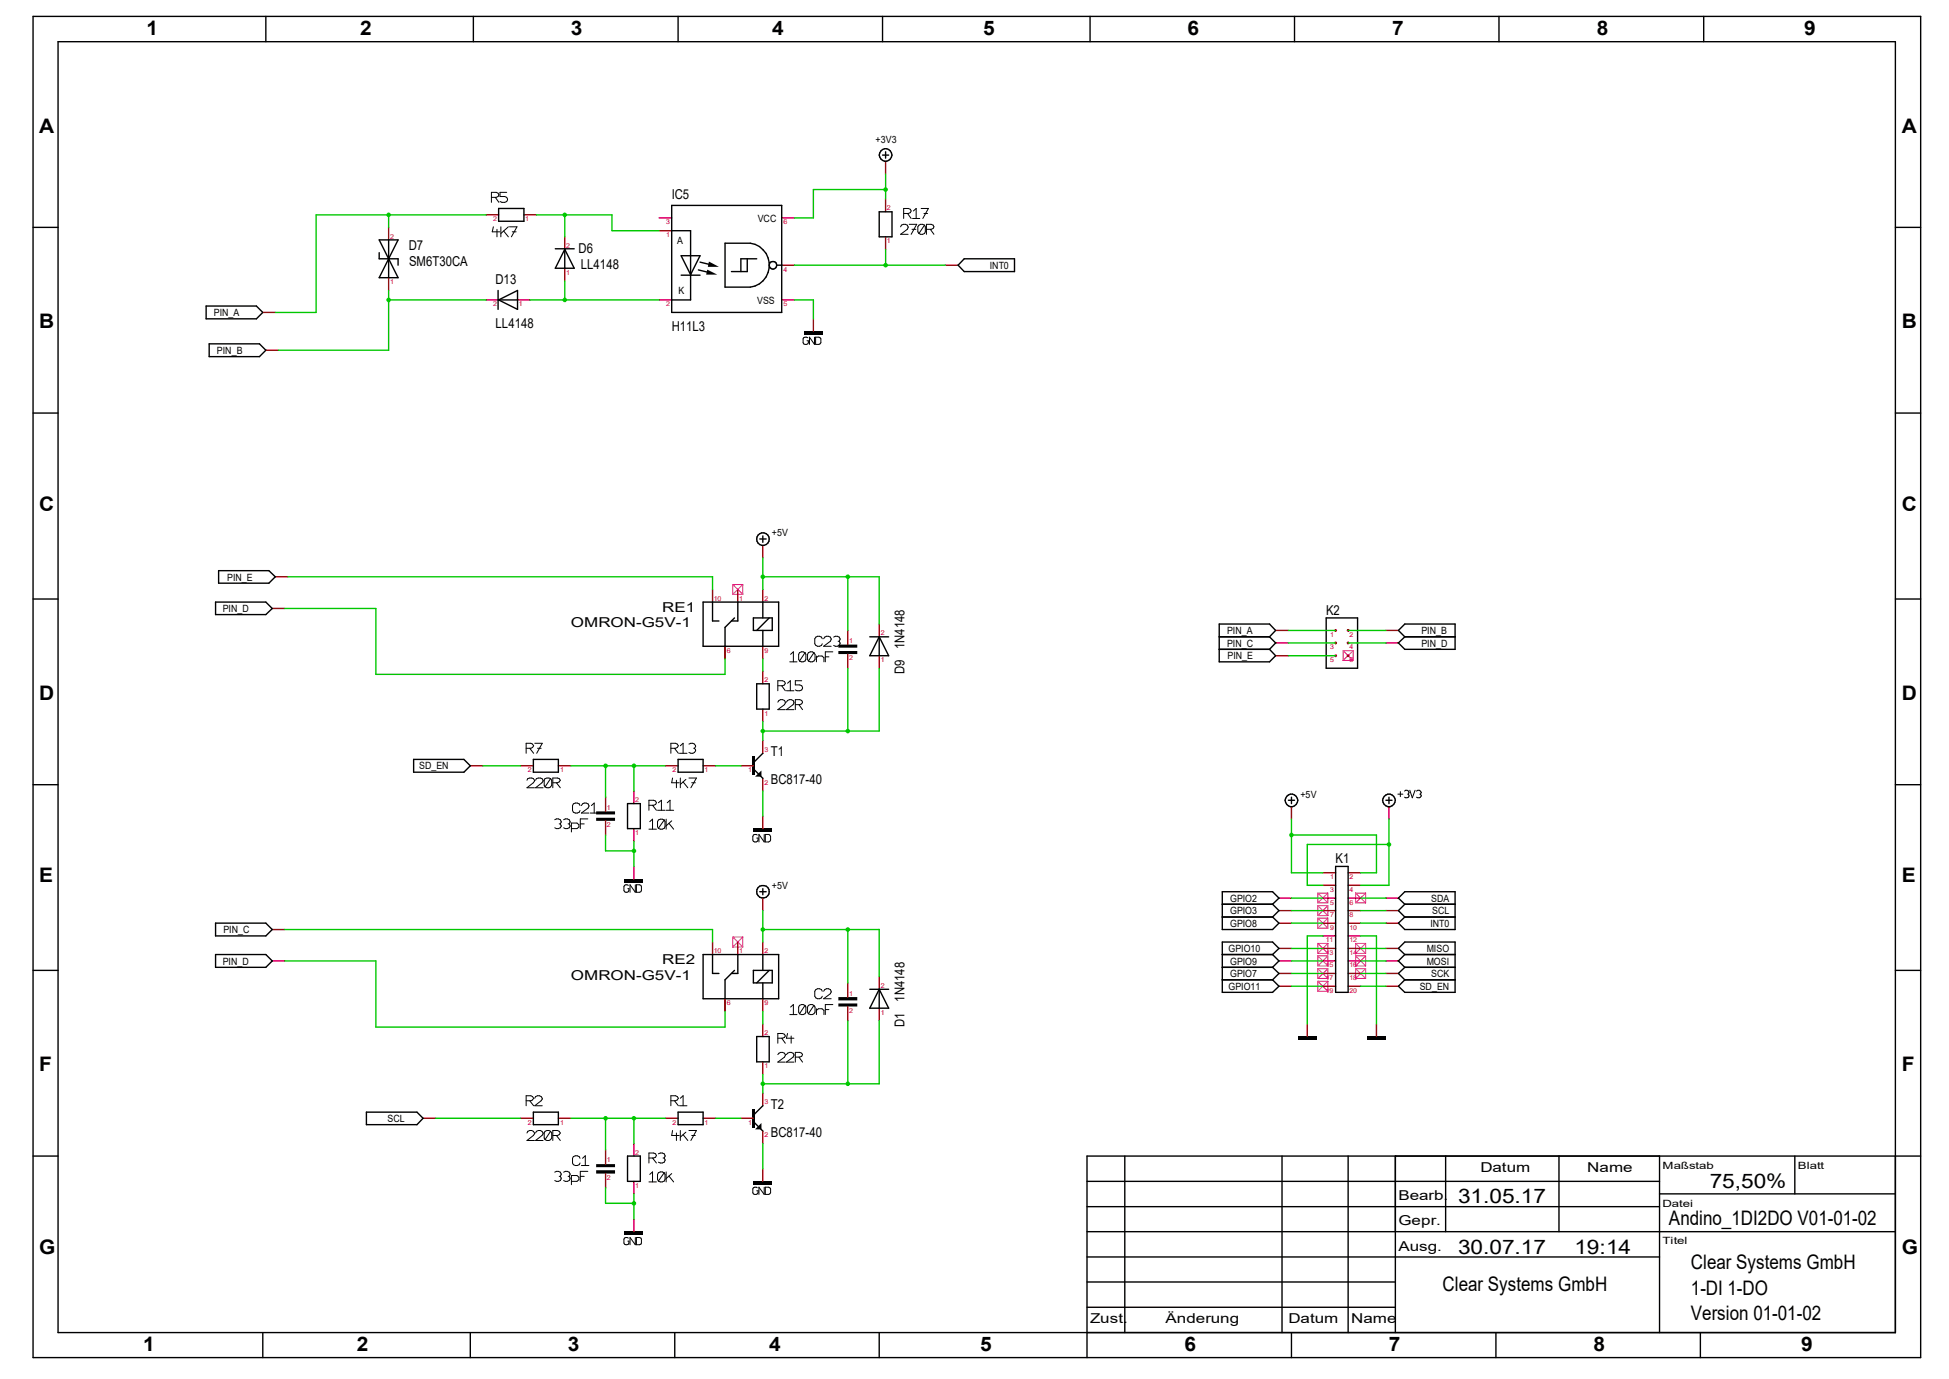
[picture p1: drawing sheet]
<svg xmlns="http://www.w3.org/2000/svg" width="297mm" height="210mm" viewBox="0 0 297 210" stroke-linecap="round" stroke-linejoin="round" font-family="sans-serif">
<g fill="none" stroke="#f0f" stroke-width=".17">
<path d="M111.7 89v1.5M111.7 89l1.5 1.5M111.7 90.5h1.5M111.7 89h1.5M113.2 89v1.5M113.2 89l-1.5 1.5M204.7 99.1l1.5 1.5M204.7 99.1v1.5M204.7 99.1h1.5M206.2 99.1l-1.5 1.5M206.2 99.1v1.5M204.7 100.6h1.5"/>
<path d="M200.8 137.5h1.6M200.8 136h1.6M200.8 139.8l1.6 1.6M200.8 136v1.5M200.8 137.9v1.5M200.8 139.8v1.6M200.8 139.8h1.6M200.8 137.9l1.6 1.5M200.8 139.4h1.6M200.8 137.9h1.6M200.8 136l1.6 1.5M202.4 136v1.5"/>
<path d="M202.4 137.9v1.5M202.4 139.8v1.6M202.4 139.8l-1.6 1.6M202.4 137.9l-1.6 1.5M202.4 136l-1.6 1.5M206.6 136l1.5 1.5M206.6 137.5h1.5M206.6 136v1.5M206.6 136h1.5M208.1 136l-1.5 1.5M208.1 136v1.5M111.7 142.7l1.5 1.5"/>
<path d="M111.7 144.2h1.5M111.7 142.7v1.5M111.7 142.7h1.5M113.2 142.7l-1.5 1.5M113.2 142.7v1.5M200.8 149h1.6M200.8 147.5h1.6M200.8 145.2h1.6M200.8 143.7h1.6M200.8 147.1h1.6M200.8 145.6h1.6M200.8 143.7l1.6 1.5"/>
<path d="M200.8 143.7v1.5M200.8 145.6v1.5M200.8 147.5v1.5M200.8 149.4v1.6M200.8 145.6l1.6 1.5M200.8 149.4l1.6 1.6M200.8 151h1.6M200.8 149.4h1.6M200.8 147.5l1.6 1.5M200.8 141.4h1.6M202.4 149.4l-1.6 1.6M202.4 143.7l-1.6 1.5"/>
<path d="M202.4 143.7v1.5M202.4 145.6v1.5M202.4 147.5v1.5M202.4 149.4v1.6M202.4 145.6l-1.6 1.5M202.4 147.5l-1.6 1.5M206.6 143.7v1.5M206.6 145.6v1.5M206.6 147.5v1.5M206.6 147.5l1.5 1.5M206.6 149h1.5M206.6 147.5h1.5"/>
<path d="M206.6 143.7l1.5 1.5M206.6 145.2h1.5M206.6 143.7h1.5M206.6 145.6l1.5 1.5M206.6 147.1h1.5M206.6 145.6h1.5M208.1 143.7v1.5M208.1 145.6v1.5M208.1 147.5v1.5M208.1 147.5l-1.5 1.5M208.1 143.7l-1.5 1.5M208.1 145.6l-1.5 1.5"/>
</g>
<path d="M41.5 146.3h1.9M41.5 141.6h1.9M116.2 156v1.9M64.5 170.3h1.9M116.2 161.7v1.9" fill="none" stroke="#c80000" stroke-width=".21"/>
<path d="M32.9 145.4h7.6l1 .9-1 1h-7.6zM32.9 140.6h7.6l1 1-1 .9h-7.6zM115.3 157.9h1.9v3.8h-1.9zM55.8 169.4h7.7l1 .9-1 1h-7.7z" fill="none" stroke="#000001" stroke-width=".21"/>
<path d="M118.5 158.1h.8l.2-.1 .2-.2-.2-.3-.2-.1h-.8v1.5M119.1 158.1l.6 .8M120 157.4l-.2 .7h1.2M120.6 157.8v1.1M118.5 160.6a.6 .6 0 0 1 .7-.3 .6 .6 0 0 1 .5 .4l-.2 .3-1 .8h1.2M119.8 160.6a.6 .6 0 0 1 .7-.3 .6 .6 0 0 1 .5 .4l-.1 .3-1.1 .8h1.2M121.2 161h.7l.3-.1 .1-.3-.1-.2-.3-.1h-.7v1.5M121.8 161l.5 .8" fill="none" stroke="#000001" stroke-width=".15"/>
<path d="M127.8 152.8h2.8v.5h-2.8zM127.8 151.8h2.8v.6h-2.8z" fill-rule="evenodd" fill="#000001"/>
<path d="M129.2 149.7v2.1M129.2 153.3v2.1M134 148.8v1.9M134 153.5v1.9" fill="none" stroke="#c80000" stroke-width=".21"/>
<g fill="none" stroke="#000001" stroke-width=".15">
<path d="M120.4 154.5h1.1M120.5 153.4l.4-.4v1.5M122.7 153.1l.1 .3v.7a.61 .61 0 0 1-1 .3M122.7 153.1a.61 .61 0 0 0-1 .3v.7l.1 .3M122.7 153.1l-.9 1.3M124 153.1l.2 .3v.7a.65 .65 0 0 1-1 .3M124 153.1a.61 .61 0 0 0-.9 .3v.7l.1 .3M124 153.1l-.8 1.3M124.4 153.6v.9M124.4 153.9l.3-.3h.6l.3 .3v.6M125.3 151a.61 .61 0 0 0-.6-.4 .61 .61 0 0 0-.5 .4v.7a.61 .61 0 0 0 .5 .4 .61 .61 0 0 0 .6-.4M125.5 151a.59 .59 0 0 1 .6-.4 .59 .59 0 0 1 .6 .5l-.2 .2-1 .8h1.2"/>
<path d="M125.8 153.8h.5M126.9 153h-1.1v1.5"/>
</g>
<path d="M132.5 150.7h2.9M134 150.7l1.4 2.8h-2.9zM134 150.7v2.8" fill="none" stroke="#000001" stroke-width=".21"/>
<path d="M95.2 187.6h2.8v.4h-2.8z" fill-rule="evenodd" fill="#000001"/>
<path d="M96.6 185.7v1.9" fill="none" stroke="#c80000" stroke-width=".21"/>
<path d="M95.8 188.6a.44 .44 0 0 0-.7 .1v.6a.41 .41 0 0 0 .4 .3 .41 .41 0 0 0 .3-.3v-.3h-.1M96.8 188.5v1.1l-.8-1.1v1.1M97 188.5l.7 .1v.1v.8l-.7 .1z" fill="none" stroke="#000001" stroke-width=".15"/>
<path d="M114.8 179.9h2.9v.5h-2.9z" fill-rule="evenodd" fill="#000001"/>
<path d="M116.2 178v1.9" fill="none" stroke="#c80000" stroke-width=".21"/>
<path d="M115.4 180.9a.44 .44 0 0 0-.7 .2v.6a.44 .44 0 0 0 .4 .2 .44 .44 0 0 0 .4-.2v-.3h-.2M116.5 180.8v1.1l-.8-1.1v1.1M116.6 180.8h.5l.3 .3v.6l-.1 .1-.7 .1z" fill="none" stroke="#000001" stroke-width=".15"/>
<path d="M90.8 178.2h2.9v.5h-2.9zM90.8 177.3h2.9v.5h-2.9z" fill-rule="evenodd" fill="#000001"/>
<path d="M116.2 136.8v1.9M79.3 170.3h2M85.1 170.3h1.9M92.3 175.1v2.2M92.3 178.7v2.2M96.6 174.2v1.9M96.6 179.9v1.9M101.4 170.3h1.9M107.1 170.3h2" fill="none" stroke="#c80000" stroke-width=".21"/>
<g fill="none" stroke="#000001" stroke-width=".15">
<path d="M80.2 167.6h.7l.4-.3-.4-.4h-.7v1.5M80.3 172.6a.59 .59 0 0 1 .6-.4 .59 .59 0 0 1 .5 .5l-.1 .2-1 .8h1.1M80.7 167.6l.6 .8M81.5 167.3a.59 .59 0 0 1 .6-.4 .59 .59 0 0 1 .5 .5l-.1 .2-1 .8h1.1M81.6 172.6a.59 .59 0 0 1 .6-.4 .59 .59 0 0 1 .6 .5l-.2 .2-1 .8h1.2M83.9 172.3l.2 .3v.7a.65 .65 0 0 1-1 .3M83.9 172.3a.61 .61 0 0 0-1 .3v.7l.2 .3M83.9 172.3l-.8 1.3M84.2 172.9h.8l.4-.3-.4-.4h-.8v1.5M84.5 178.5a.59 .59 0 0 1 .6-.1 .59 .59 0 0 1 .4 .5l-.1 .3M84.8 172.9l.6 .8M85.2 179.2h.2"/>
<path d="M85.4 179.2l.1 .3a.61 .61 0 0 1-1 .3M85.9 178.5a.59 .59 0 0 1 .6-.1 .59 .59 0 0 1 .4 .5l-.2 .3M86.6 179.2h.1M86.7 179.2l.2 .3a.61 .61 0 0 1-1 .3M87.1 179.9h.8l.3-.2v-.4l-.3-.3h-.8v1.4M88.4 176.4a.61 .61 0 0 0-.6-.4 .61 .61 0 0 0-.6 .4v.7a.61 .61 0 0 0 .6 .4 .61 .61 0 0 0 .6-.4M88.4 179.2h.6M88.6 177.5h1.1M88.8 176.4l.4-.4v1.5M89.6 178.4h-1.2v1.5M98.9 176.4h.7l.3-.2 .1-.2-.1-.3-.3-.1h-.7v1.5M99 178.9l.4-.4v1.5"/>
<path d="M99.4 176.4l.6 .7M100.3 175.7a.61 .61 0 0 1 1 .4l-.1 .3M101 176.4h.2M101.2 178.6l.1 .3v.7a.65 .65 0 0 1-1 .3M101.2 178.6a.65 .65 0 0 0-1 .3v.7l.1 .3M101.2 176.4l.1 .3a.65 .65 0 0 1-1 .3M101.2 178.6l-.9 1.3M101.5 178.5v1.5M101.9 179.1l.8 .9M102.2 167.6h.8l.4-.3-.4-.4h-.8v1.5M102.4 178.7l-.9 .8M102.5 172.2l-.1 .7h1.1"/>
<path d="M102.8 167.6l.6 .8M103.1 172.6v1.1M103.5 168.4h1.2M103.7 172.2v1.5M103.7 167.3l.4-.4v1.5M104.1 172.8l.7 .9M104.5 172.4l-.8 .8M105 172.2h1.1l-.8 1.5M105.4 172.9h.6M98.9 180h1.1"/>
</g>
<g fill="none" stroke="#000001" stroke-width=".21">
<path d="M115.8 135.8h1M116.2 135.3v1M81.3 169.4h3.8v1.9h-3.8zM95.6 176.1h2v3.8h-2zM103.3 169.4h3.8v1.9h-3.8z"/>
<circle cx="116.3" cy="135.8" r=".97"/>
</g>
<path d="M115.1 172l.9-1v1z" fill="#000001"/>
<path d="M114.8 168.9v2.8" fill="none" stroke="#000001" stroke-width=".38"/>
<g fill="none" stroke="#c80000" stroke-width=".21">
<path d="M40 47.6h2M40.5 53.3h1.9M144.1 40.4h1.9M41.5 92.7h1.9M42 87.8h1.9M194.4 99.9h1.9M71.7 116.6h1.9M116.2 102.2v1.9M116.2 108v1.9M108.6 143.5v1.9M110.5 152.1v1.9M112.4 143.5v1.9"/>
<path d="M116.2 143.5v1.9M116.2 152.1v1.9M112.9 170.3h1.9M116.2 166.5v1.9M116.2 172.3v1.9"/>
</g>
<g fill="none" stroke="#000001" stroke-width=".21">
<path d="M146.9 39.4h7.7v2h-7.7l-.9-1zM31.4 46.6h7.7l.9 1-.9 1h-7.7zM31.9 52.4h7.6l1 .9-1 1h-7.6zM32.9 91.7h7.6l1 1-1 .9h-7.6zM33.3 86.9h7.7l1 .9-1 1h-7.7zM185.8 98.9h7.7l.9 1-.9 .9h-7.7zM63 115.7h7.7l1 .9-1 1h-7.7zM115.3 104.1h1.9v3.9h-1.9zM107.1 145.4h11.6v6.7h-11.6zM108.6 145.4v2.9h1M111.9 147.8l-1.4 1.4v2.9M112.4 145.4v2.9h-.9"/>
<path d="M114.8 147.8h2.9v1.9h-2.9zM116.2 145.4v2.4M116.2 149.7v2.4M117.2 147.8l-1.9 1.9M114.8 170.8l1.4 1.5M116.2 168.4l-1.4 1.4"/>
</g>
<path d="M118.5 106.9a.59 .59 0 0 1 .7-.4 .59 .59 0 0 1 .5 .6l-.2 .2-1 .8h1.2M118.5 104.4h.8l.2-.1 .2-.2-.2-.3-.2-.1h-.8v1.5M119.1 104.4l.6 .8M119.8 106.9a.59 .59 0 0 1 .7-.4 .59 .59 0 0 1 .5 .6l-.1 .2-1.1 .8h1.2M119.8 105.2h1.2M120 104.1l.4-.4v1.5M121.2 107.3h.7l.3-.1 .1-.3-.1-.2-.3-.1h-.7v1.5M121.8 107.3l.5 .8M122.2 103.7h-1v.6h.7l.3 .1 .1 .3-.1 .4-.3 .1h-.4l-.3-.1" fill="none" stroke="#000001" stroke-width=".15"/>
<path d="M127.8 99.1h2.8v.5h-2.8zM127.8 98.2h2.8v.4h-2.8z" fill-rule="evenodd" fill="#000001"/>
<path d="M129.2 96v2.2M129.2 99.6v2.2M134 95v2M134 99.9v1.9" fill="none" stroke="#c80000" stroke-width=".21"/>
<g fill="none" stroke="#000001" stroke-width=".15">
<path d="M120.5 99.7l.4-.4v1.5M122.7 99.4l.1 .3v.7a.61 .61 0 0 1-1 .3M122.7 99.4a.61 .61 0 0 0-1 .3v.7l.1 .3M122.7 99.4l-.9 1.3M124 99.4l.2 .3v.7a.65 .65 0 0 1-1 .3M124 99.4a.61 .61 0 0 0-.9 .3v.7l.1 .3M124 99.4l-.8 1.3M124.4 99.9v.9M125.3 97.3a.61 .61 0 0 0-.6-.4 .61 .61 0 0 0-.5 .4v.7a.61 .61 0 0 0 .5 .4 .61 .61 0 0 0 .6-.4M125.5 97.3a.59 .59 0 0 1 .6-.4 .59 .59 0 0 1 .6 .5l-.2 .3-1 .7h1.2M126.9 99.3h-1.1v1.5M127 97a.59 .59 0 0 1 .6-.1 .59 .59 0 0 1 .4 .5l-.1 .3"/>
<path d="M127.7 97.7h.2M127.9 97.7l.1 .3a.61 .61 0 0 1-1 .3M120.4 100.8h1.1M124.4 100.2l.3-.3h.6l.3 .3v.6M125.8 100h.5"/>
</g>
<path d="M132.5 97h2.9M134 97l1.4 2.9h-2.9zM134 97v2.9" fill="none" stroke="#000001" stroke-width=".21"/>
<path d="M95.2 133.9h2.8v.5h-2.8z" fill-rule="evenodd" fill="#000001"/>
<path d="M96.6 132v1.9" fill="none" stroke="#c80000" stroke-width=".21"/>
<path d="M95.8 134.8a.42 .42 0 0 0-.7 .2v.6a.39 .39 0 0 0 .4 .3 .39 .39 0 0 0 .3-.3v-.3h-.1M96.8 134.7v1.2l-.8-1.2v1.2M97 134.7l.7 .1v.2v.8l-.7 .1z" fill="none" stroke="#000001" stroke-width=".15"/>
<path d="M114.8 126.2h2.9v.5h-2.9z" fill-rule="evenodd" fill="#000001"/>
<path d="M116.2 124.3v1.9" fill="none" stroke="#c80000" stroke-width=".21"/>
<path d="M115.4 127.2a.42 .42 0 0 0-.7 .2v.5a.42 .42 0 0 0 .4 .3 .42 .42 0 0 0 .4-.3v-.3h-.2M116.5 127.1v1.1l-.8-1.1v1.1M116.6 127.1l.7 .1 .1 .2v.5l-.1 .2-.7 .1z" fill="none" stroke="#000001" stroke-width=".15"/>
<path d="M90.8 124.5h2.9v.5h-2.9zM90.8 123.6h2.9v.4h-2.9z" fill-rule="evenodd" fill="#000001"/>
<path d="M116.2 83.1v1.9M79.3 116.6h2M85.1 116.6h1.9M101.4 116.6h1.9M107.1 116.6h2M92.3 121.4v2.2M92.3 125v2.2M96.6 120.5v1.9M96.6 126.2v1.9" fill="none" stroke="#c80000" stroke-width=".21"/>
<g fill="none" stroke="#000001" stroke-width=".15">
<path d="M80.2 114h.7l.4-.4-.4-.4h-.7v1.5M80.3 118.8a.6 .6 0 0 1 .6-.3 .6 .6 0 0 1 .5 .5l-.1 .2-1 .8h1.1M80.7 114l.6 .7M81.5 113.2h1.1l-.8 1.5M81.6 118.8a.6 .6 0 0 1 .6-.3 .6 .6 0 0 1 .6 .5l-.2 .2-1 .8h1.2M81.9 114h.6M83.9 118.6l.2 .2v.8a.65 .65 0 0 1-1 .2M83.9 118.6a.68 .68 0 0 0-1 .2v.8l.2 .2M83.9 118.6l-.8 1.2M84.2 119.2h.8l.4-.4-.2-.2-.2-.1h-.8v1.5M84.8 119.2l.6 .8M102.2 114h.8l.4-.4-.4-.4h-.8v1.5"/>
<path d="M102.5 118.5l-.1 .7h1.1M102.8 114l.6 .7M103.1 118.8v1.2M103.5 114.7h1.2M103.7 118.5v1.5M103.7 113.6l.4-.4v1.5M104.1 119.1l.7 .9M104.5 118.7l-.8 .8M105 118.5h1.1l-.8 1.5M105 113.3a.61 .61 0 0 1 1 .4l-.2 .3M105.4 119.2h.6M105.7 114h.1"/>
<path d="M105.8 114l.2 .2a.59 .59 0 0 1-.4 .5 .59 .59 0 0 1-.6-.1M84.5 124.8a.59 .59 0 0 1 .6-.1 .59 .59 0 0 1 .4 .5l-.1 .3M85.2 125.5h.2M85.4 125.5l.1 .4a.64 .64 0 0 1-1 .2M85.9 124.8a.59 .59 0 0 1 .6-.1 .59 .59 0 0 1 .4 .5l-.2 .3M86.6 125.5h.1M86.7 125.5l.2 .4a.64 .64 0 0 1-1 .2M87.1 126.2h.8l.3-.3v-.3l-.3-.3h-.8v1.4M88.4 122.7a.61 .61 0 0 0-.6-.4 .61 .61 0 0 0-.6 .4v.7a.61 .61 0 0 0 .6 .4 .61 .61 0 0 0 .6-.4M88.4 125.5h.6M88.6 122.7a.59 .59 0 0 1 .6-.4 .59 .59 0 0 1 .5 .5l-.1 .3-1 .7h1.1M89.6 124.7h-1.2v1.5"/>
<path d="M90 123.8h1.1M90.1 122.7l.5-.4v1.5M98.9 126.3h1.1M98.9 122.6h.7l.3-.1 .1-.2-.1-.3-.3-.1h-.7v1.5M99 125.1l.4-.3v1.5M99.4 122.6l.6 .8M100.2 123.4h1.1M100.3 122.3l.5-.4v1.5M101.2 124.9l.1 .2v.8a.65 .65 0 0 1-1 .3M101.2 124.9a.65 .65 0 0 0-1 .2v.8l.1 .3M101.2 124.9l-.9 1.3M101.5 124.8v1.5"/>
<path d="M101.5 123.4h1.2M101.7 122.3l.4-.4v1.5M101.9 125.4l.8 .9M102.4 125l-.9 .8"/>
</g>
<g fill="none" stroke="#000001" stroke-width=".21">
<path d="M115.8 82.1h1M116.2 81.6v1M81.3 115.7h3.8v1.9h-3.8zM103.3 115.7h3.8v1.9h-3.8zM95.6 122.4h2v3.8h-2z"/>
<circle cx="116.3" cy="82.1" r=".97"/>
</g>
<path d="M115.1 118.3l.9-1v1z" fill="#000001"/>
<path d="M114.8 115.2v2.9" fill="none" stroke="#000001" stroke-width=".38"/>
<g fill="none" stroke="#c80000" stroke-width=".21">
<path d="M86.1 36.1v1.9M135 24.6v1.9M74.1 45.7h1.9M78.9 45.7h1.9M86.1 40.9v1.9M108.6 89.8v1.9M110.5 98.4v1.9M112.4 89.8v1.9M116.2 89.8v1.9M116.2 98.4v1.9M112.9 116.6h1.9M116.2 112.8v1.9"/>
<path d="M116.2 118.5v2"/>
</g>
<g fill="none" stroke="#000001" stroke-width=".21">
<path d="M84.6 37.9h2.9M86.1 38l1.4 2.9h-2.9zM86.1 38v2.9M134.5 23.6h.9M135 23.1v1M75.9 44.2v2.9M76 45.7l2.9-1.5v2.9zM76 45.7h2.9M107.1 91.7h11.6v6.7h-11.6zM108.6 91.7v2.9h1M111.9 94.1l-1.4 1.4v2.9M112.4 91.7v2.9h-.9"/>
<path d="M114.8 94.1h2.9v1.9h-2.9zM116.2 91.7v2.4M116.2 96v2.4M117.2 94.1l-1.9 1.9M114.8 117.1l1.4 1.4M116.2 114.7l-1.4 1.5"/>
<circle cx="135" cy="23.6" r=".95"/>
</g>
<path d="M122.5 50.5h2.9v.4h-2.9z" fill-rule="evenodd" fill="#000001"/>
<path d="M59.2 34.6v1.9M74.1 32.7h1.9M79.8 32.7h1.9M135 30.3v2M135 36.1v1.9M59.2 42.3v1.9M124 48.6v1.9" fill="none" stroke="#c80000" stroke-width=".21"/>
<g fill="none" stroke="#000001" stroke-width=".15">
<path d="M74.9 30.1h.7l.3-.2 .1-.2-.1-.3-.3-.1h-.7v1.5M75.2 34.5l-.2 .8h1.2M75.5 30.1l.5 .7M75.7 34.9v1.2M76.3 34.5v1.6M76.8 35.2l.7 .9M77.2 29.3h-1v.6h.7l.3 .2 .1 .3a.74 .74 0 0 1-1.1 .3M77.5 34.5l-1.2 1.1M77.6 34.5h1.2l-.9 1.6M78.1 35.3h.6M137.2 34.5a.59 .59 0 0 1 .7-.4 .59 .59 0 0 1 .5 .6l-.1 .2-1.1 .8h1.2M137.7 32.5h.7l.3-.1 .2-.3-.2-.2-.3-.2h-.7v1.6"/>
<path d="M138.3 32.5l.6 .8M138.6 34.2h1.1l-.8 1.5M139 34.9h.6M139.1 33.3h1.1M139.2 32.1l.4-.4v1.6M140.4 31.7h1.1l-.9 1.6M140.8 32.5h.6M140.9 34.3l.1 .2v.8a.61 .61 0 0 1-1 .3M140.9 34.3a.65 .65 0 0 0-1 .2v.8l.1 .3M140.9 34.3l-.9 1.3M141.2 34.9h.7l.3-.1 .1-.3-.1-.2-.3-.1h-.7v1.5M141.8 34.9l.5 .8"/>
<path d="M123.1 51.4a.47 .47 0 0 0-.7 .2v.6a.44 .44 0 0 0 .4 .3 .44 .44 0 0 0 .4-.3v-.3h-.2M124.1 51.4v1.1l-.7-1.1v1.1M124.3 51.4h.5l.3 .2v.6l-.1 .2-.7 .1z"/>
</g>
<path d="M57.8 38.5v.9h2.9v1M57.8 36.5h2.9l-2.9 5.8h2.9zM59.2 36.5v5.8M76 31.7h3.8v2h-3.8zM134 32.3h1.9v3.8h-1.9z" fill="none" stroke="#000001" stroke-width=".21"/>
<g fill="#000001">
<path d="M107.8 41.1l1.5 .7h-1.7z"/>
<path d="M108 39.8l1.6 .8h-1.7z"/>
</g>
<g fill="none" stroke="#c80000" stroke-width=".21">
<path d="M100.5 33.2h1.9M100.5 35.1h1.9M119.1 33.2h2M100.5 45.7h1.9M119.1 45.7h2M119.1 40.4h2M194.4 97.9h1.9M194.4 96h1.9M211.2 97.9h1.9M211.2 96h1.9M194.9 138.7h1.9M194.9 136.8h1.9"/>
<path d="M211.2 138.7h1.9M211.2 136.8h1.9M194.9 148.3h1.9M194.9 140.6h1.9M194.9 150.2h1.9M194.9 144.4h1.9M194.9 146.3h1.9M211.2 148.3h1.9M211.2 140.6h1.9M211.2 150.2h1.9M211.2 144.4h1.9M211.2 146.3h1.9"/>
</g>
<g fill="none" stroke="#000001" stroke-width=".21">
<path d="M102.4 31.3h16.7v16.3h-16.7zM102.4 35.1h2.8v10.6h-2.8M103.8 38.9h2.9l-1.5 2.9zM106.7 39.9l1.9 .5M110.5 37h3.8a3.4 3.4 0 0 1 2.9 3.4 3.4 3.4 0 0 1-2.9 3.3h-3.8zM113.9 39.4v2h-2.4M115.3 39.4h-2.4v2M103.8 41.9h2.9M106.4 41.1l1.9 .5M118.4 40.4h.7M185.8 95h7.7l.9 1-.9 1 .9 .9-.9 1h-7.7zM185.8 97h7.7"/>
<path d="M213.1 96l1-1h7.6v3.9h-7.6l-1-1 1-.9zM214.1 97h7.6M186.3 139.7h7.6M186.3 137.7h7.6M193.9 137.7l1-.9-1-1h-7.6v5.8h7.6l1-1-1-.9M193.9 137.7l1 1-1 1M214.1 137.7l-1-.9 1-1h7.6v5.8h-7.6l-1-1 1-.9M214.1 139.7h7.6M214.1 137.7h7.6M214.1 137.7l-1 1 1 1M186.3 147.3h7.6M186.3 149.2h7.6"/>
<path d="M186.3 145.4h7.6M193.9 147.3l1 1-1 .9M193.9 145.4l1-1-1-.9h-7.6v7.6h7.6l1-.9-1-1M193.9 145.4l1 .9-1 1M214.1 145.4l-1-1 1-.9h7.6v7.6h-7.6l-1-.9 1-1M214.1 147.3h7.6M214.1 149.2h7.6M214.1 145.4h7.6M214.1 147.3l-1 1 1 .9M214.1 145.4l-1 .9 1 1"/>
<circle cx="117.8" cy="40.4" r=".59"/>
</g>
<path d="M208.3 157.9h2.9v.4h-2.9z" fill-rule="evenodd" fill="#000001"/>
<path d="M209.8 156v1.9" fill="none" stroke="#c80000" stroke-width=".21"/>
<path d="M197.8 157.9h2.9v.4h-2.9z" fill-rule="evenodd" fill="#000001"/>
<g fill="none" stroke="#c80000" stroke-width=".21">
<path d="M196.8 122.9v1.9M201.6 132.9h1.9M201.6 138.7h1.9M201.6 136.8h1.9M201.6 134.8h1.9M205.4 132.9h1.9M205.4 138.7h1.9M205.4 136.8h1.9M205.4 134.8h1.9M211.7 122.9v1.9M199.2 156v1.9M201.6 150.2h1.9"/>
<path d="M201.6 148.3h1.9M201.6 146.3h1.9M201.6 144.4h1.9M201.6 142.5h1.9M201.6 140.6h1.9M205.4 150.2h1.9M205.4 148.3h1.9M205.4 146.3h1.9M205.4 144.4h1.9M205.4 142.5h1.9M205.4 140.6h1.9"/>
</g>
<g fill="none" stroke="#000001" stroke-width=".21">
<path d="M196.3 121.9h1M196.8 121.4v1M203.5 132h1.9v19.1h-1.9zM211.2 121.9h.9M211.7 121.4v1"/>
<circle cx="196.8" cy="121.9" r=".95"/>
<circle cx="211.7" cy="121.9" r=".95"/>
</g>
<path d="M213 120.9h.8M213.4 120.6v.7M214 120.5l.2-.1 .4 .1 .1 .1-.1 .3M214.5 120.9h.1M214.6 120.9l.1 .3a.44 .44 0 0 1-.7 .2M214.8 120.4l.4 1.1 .4-1.1M215.9 120.5a.42 .42 0 0 1 .7 .1l-.1 .3M216.4 120.9h.1M216.5 120.9l.1 .2a.42 .42 0 0 1-.3 .4 .42 .42 0 0 1-.4-.1" fill="none" stroke="#000001" stroke-width=".15"/>
<g fill="#c80000">
<circle cx="203.5" cy="96" r=".22"/>
<circle cx="205.4" cy="99.9" r=".22"/>
<circle cx="203.5" cy="99.9" r=".22"/>
<circle cx="205.4" cy="97.9" r=".22"/>
<circle cx="203.5" cy="97.9" r=".22"/>
<circle cx="205.4" cy="96" r=".22"/>
</g>
<g fill="none" stroke="#000001" stroke-width=".21">
<path d="M5 2.5h287.7v204.3h-287.7zM8.8 6.3h280v196.6h-280zM40.5 2.5v3.8M72.1 2.5v3.8M103.3 2.5v3.8M134.5 2.5v3.8M166.1 2.5v3.8M197.3 2.5v3.8M228.4 2.5v3.8M259.6 2.5v3.8M5 34.6h3.8M288.8 34.6h3.9"/>
<path d="M5 62.9h3.8M288.8 62.9h3.9M5 91.2h3.8M202.1 94.1h4.8v7.7h-4.8zM288.8 91.2h3.9M5 119.5h3.8M288.8 119.5h3.9M5 147.8h3.8M288.8 147.8h3.9M5 176.1h3.8M165.7 179.9h87.2M171.4 176.1v26.8"/>
<path d="M195.4 176.1v26.8M205.4 176.1v26.8M212.6 176.1v26.8M220.3 176.1v11.5M237.6 176.1v11.5M252.9 176.1v26.8M273.5 176.1v5.7M292.7 176.1h-127v30.7M165.7 191.4h87.2M165.7 187.6h123.1M165.7 183.8h87.2M165.7 199.1h46.9"/>
<path d="M165.7 195.2h46.9M252.9 181.8h35.9M40 202.9v3.9M71.7 202.9v3.9M102.8 202.9v3.9M134 202.9v3.9M196.8 202.9v3.9M228 202.9v3.9M259.1 202.9v3.9"/>
</g>
<circle cx="129.2" cy="165.1" r=".35" fill="#00c800"/>
<path d="M129.2 155.4v9.7h-13M134 155.4v9.7" fill="none" stroke="#00c800" stroke-width=".21"/>
<circle cx="116.2" cy="165.1" r=".35" fill="#00c800"/>
<path d="M116.2 154v2M116.2 163.6v2.9M129.2 165.1h4.8" fill="none" stroke="#00c800" stroke-width=".21"/>
<circle cx="92.3" cy="170.3" r=".35" fill="#00c800"/>
<path d="M96.6 170.3h-4.3v4.8" fill="none" stroke="#00c800" stroke-width=".21"/>
<circle cx="96.6" cy="170.3" r=".35" fill="#00c800"/>
<path d="M43.9 87.8h64.7v2M196.3 99.9h7.2M87 170.3h5.3M101.4 170.3h-4.8v3.9M109.1 170.3h3.8" fill="none" stroke="#00c800" stroke-width=".21"/>
<circle cx="129.2" cy="111.3" r=".35" fill="#00c800"/>
<path d="M129.2 101.8v9.5h-13M134 101.8v9.5" fill="none" stroke="#00c800" stroke-width=".21"/>
<circle cx="116.2" cy="111.3" r=".35" fill="#00c800"/>
<path d="M116.2 100.3v1.9M116.2 109.9v2.9M129.2 111.3h4.8" fill="none" stroke="#00c800" stroke-width=".21"/>
<circle cx="92.3" cy="116.6" r=".35" fill="#00c800"/>
<path d="M96.6 116.6h-4.3v4.8" fill="none" stroke="#00c800" stroke-width=".21"/>
<circle cx="96.6" cy="116.6" r=".35" fill="#00c800"/>
<path d="M87 116.6h5.3M101.4 116.6h-4.8v3.9M109.1 116.6h3.8" fill="none" stroke="#00c800" stroke-width=".21"/>
<circle cx="86.1" cy="45.7" r=".35" fill="#00c800"/>
<path d="M80.8 45.7h19.7M86.1 42.8v2.9" fill="none" stroke="#00c800" stroke-width=".21"/>
<circle cx="86.1" cy="32.7" r=".35" fill="#00c800"/>
<path d="M81.7 32.7h11.6v2.4h7.2M86.1 32.7v3.4M59.2 44.2v9.1M59.2 45.7h14.9M43.4 92.7h13.9v10h53.2v-2.4M196.3 97.9h7.2M205.4 97.9h5.8M43.4 146.3h13.9v10.1h53.2v-2.4M43.4 141.6h65.2v1.9" fill="none" stroke="#00c800" stroke-width=".21"/>
<circle cx="59.2" cy="45.7" r=".35" fill="#00c800"/>
<path d="M48.2 32.7h25.9M59.2 32.7v1.9M42.4 53.3h16.8M205.4 96h5.8" fill="none" stroke="#00c800" stroke-width=".21"/>
<circle cx="59.2" cy="32.7" r=".35" fill="#00c800"/>
<path d="M48.2 32.7v14.9h-6.2M196.3 96h7.2" fill="none" stroke="#00c800" stroke-width=".21"/>
<circle cx="135" cy="40.4" r=".35" fill="#00c800"/>
<g fill="none" stroke="#00c800" stroke-width=".21">
<path d="M135 38v2.4M121.1 40.4h23M73.6 116.6h5.7M196.8 136.8h4.8M196.8 138.7h4.8M207.3 136.8h3.9M207.3 138.7h3.9M196.8 140.6h4.8M196.8 150.2h4.8M196.8 148.3h4.8M196.8 144.4h4.8M196.8 146.3h4.8"/>
<path d="M207.3 140.6h3.9M207.3 150.2h3.9M207.3 148.3h3.9M207.3 144.4h3.9M207.3 146.3h3.9M66.4 170.3h12.9"/>
</g>
<circle cx="129.2" cy="141.6" r=".35" fill="#00c800"/>
<path d="M134 148.8v-7.2h-4.8v8.1" fill="none" stroke="#00c800" stroke-width=".21"/>
<circle cx="116.2" cy="141.6" r=".35" fill="#00c800"/>
<path d="M116.2 138.7v4.8M116.2 141.6h13" fill="none" stroke="#00c800" stroke-width=".21"/>
<circle cx="129.2" cy="87.8" r=".35" fill="#00c800"/>
<path d="M134 95v-7.2h-4.8v8.2" fill="none" stroke="#00c800" stroke-width=".21"/>
<circle cx="116.2" cy="87.8" r=".35" fill="#00c800"/>
<path d="M116.2 85v4.8M116.2 87.8h13M209.8 127.2v5.7h-2.5" fill="none" stroke="#00c800" stroke-width=".21"/>
<circle cx="196.8" cy="127.2" r=".35" fill="#00c800"/>
<path d="M124 28.9v4.3h-2.9M196.8 124.8v8.1h4.8M196.8 127.2h13" fill="none" stroke="#00c800" stroke-width=".21"/>
<circle cx="135" cy="28.9" r=".35" fill="#00c800"/>
<path d="M124 28.9h11M135 26.5v3.8M199.2 128.6v6.2h2.4" fill="none" stroke="#00c800" stroke-width=".21"/>
<circle cx="211.7" cy="128.6" r=".35" fill="#00c800"/>
<path d="M199.2 128.6h12.5M211.7 124.8v10h-4.4M92.3 180.9v2.4" fill="none" stroke="#00c800" stroke-width=".21"/>
<circle cx="96.6" cy="183.3" r=".35" fill="#00c800"/>
<path d="M92.3 127.2v2.4M116.2 174.2v3.8M92.3 183.3h4.3M96.6 181.8v3.9" fill="none" stroke="#00c800" stroke-width=".21"/>
<circle cx="96.6" cy="129.6" r=".35" fill="#00c800"/>
<path d="M121.1 45.7h2.9v2.9M92.3 129.6h4.3M96.6 128.1v3.9M116.2 120.5v3.8M201.6 142.5h-2.4v13.5M207.3 142.5h2.5v13.5" fill="none" stroke="#00c800" stroke-width=".21"/>
<g font-size="3" fill="#000001">
<text x="22.3" y="5.4">1</text>
<text x="54.9" y="5.4">2</text>
<text x="87" y="5.4">3</text>
<text x="117.7" y="5.4">4</text>
<text x="149.8" y="5.4">5</text>
<text x="181" y="5.4">6</text>
<text x="212.1" y="5.4">7</text>
<text x="243.3" y="5.4">8</text>
<text x="275" y="5.4">9</text>
<text x="6" y="20.2">A</text>
<text x="289.8" y="20.2">A</text>
<text x="6" y="50">B</text>
<text x="289.8" y="50">B</text>
<text x="6" y="77.8">C</text>
<text x="289.8" y="77.8">C</text>
<text x="6" y="106.6">D</text>
<text x="289.8" y="106.6">D</text>
<text x="6" y="134.4">E</text>
<text x="289.8" y="134.4">E</text>
<text x="6" y="163.2">F</text>
<text x="289.8" y="163.2">F</text>
<text x="222.2" y="183.3">31.05.17</text>
<text x="260.6" y="180.9">75,50%</text>
<text x="6" y="190.9">G</text>
<text x="222.2" y="190.9">30.07.17</text>
<text x="239.9" y="190.9">19:14</text>
<text x="254.3" y="186.6">Andino_1DI2DO V01-01-02</text>
<text x="289.8" y="190.9">G</text>
<text x="219.8" y="196.7">Clear Systems GmbH</text>
<text x="257.7" y="197.2">1-DI 1-DO</text>
<text x="257.7" y="193.3">Clear Systems GmbH</text>
<text x="257.7" y="201">Version 01-01-02</text>
<text x="21.8" y="205.8">1</text>
<text x="54.4" y="205.8">2</text>
<text x="86.5" y="205.8">3</text>
<text x="117.2" y="205.8">4</text>
<text x="149.4" y="205.8">5</text>
<text x="180.5" y="205.8">6</text>
<text x="211.7" y="205.8">7</text>
<text x="242.8" y="205.8">8</text>
<text x="274.5" y="205.8">9</text>
</g>
<g font-size="2.1" fill="#000001">
<text x="102.4" y="30.3">IC5</text>
<text x="62.3" y="38.1">D7</text>
<text x="62.4" y="40.5">SM6T30CA</text>
<text x="88.2" y="38.5">D6</text>
<text x="88.5" y="40.9">LL4148</text>
<text x="75.5" y="43.3">D13</text>
<text x="75.5" y="50">LL4148</text>
<text x="102.4" y="50.5">H11L3</text>
<text x="87" y="95.5">OMRON-G5V-1</text>
<text x="100.9" y="93.1">RE1</text>
<text x="202.1" y="93.6">K2</text>
<text x="137.8" y="98.9" transform="rotate(-90 137.8 98.9)">1N4148</text>
<text x="137.8" y="102.7" transform="rotate(-90 137.8 102.7)">D9</text>
<text x="117.5" y="115.2">T1</text>
<text x="117.5" y="119.4">BC817-40</text>
<text x="203.5" y="131.5">K1</text>
<text x="87" y="149.2">OMRON-G5V-1</text>
<text x="100.9" y="146.8">RE2</text>
<text x="137.8" y="152.6" transform="rotate(-90 137.8 152.6)">1N4148</text>
<text x="137.8" y="156.4" transform="rotate(-90 137.8 156.4)">D1</text>
<text x="117.5" y="168.9">T2</text>
<text x="117.5" y="173.1">BC817-40</text>
<text x="225.6" y="178.5">Datum</text>
<text x="241.9" y="178.5">Name</text>
<text x="213.1" y="182.8">Bearb.</text>
<text x="213.1" y="190.5">Ausg.</text>
<text x="213.1" y="186.6">Gepr.</text>
<text x="166.1" y="201.5">Zust.</text>
<text x="177.6" y="201.5">Änderung</text>
<text x="196.3" y="201.5">Datum</text>
<text x="205.9" y="201.5">Name</text>
</g>
<g font-size="1.5" fill="#000001">
<text x="133.4" y="21.8">+3V3</text>
<text x="115.5" y="33.8">VCC</text>
<text x="103.2" y="37.1">A</text>
<text x="150.8" y="40.9">INT0</text>
<text x="103.4" y="44.8">K</text>
<text x="115.4" y="46.2">VSS</text>
<text x="32.6" y="48.1">PIN_A</text>
<text x="33.1" y="53.9">PIN_B</text>
<text x="117.6" y="81.7">+5V</text>
<text x="34.6" y="88.4">PIN_E</text>
<text x="34" y="93.2">PIN_D</text>
<text x="187" y="98.5">PIN_C</text>
<text x="187" y="96.6">PIN_A</text>
<text x="187.1" y="100.4">PIN_E</text>
<text x="216.6" y="98.5">PIN_D</text>
<text x="216.6" y="96.6">PIN_B</text>
<text x="63.9" y="117.2">SD_EN</text>
<text x="198.2" y="121.5">+5V</text>
<text x="117.6" y="135.4">+5V</text>
<text x="187.5" y="137.3">GPIO2</text>
<text x="218.1" y="137.3">SDA</text>
<text x="34" y="142.1">PIN_C</text>
<text x="187.5" y="141.2">GPIO8</text>
<text x="187.5" y="139.2">GPIO3</text>
<text x="218" y="141.2">INT0</text>
<text x="218.3" y="139.2">SCL</text>
<text x="34" y="146.9">PIN_D</text>
<text x="187.2" y="145">GPIO10</text>
<text x="187.5" y="148.8">GPIO7</text>
<text x="187.5" y="146.9">GPIO9</text>
<text x="217.4" y="146.9">MOSI</text>
<text x="217.4" y="145">MISO</text>
<text x="218.1" y="148.8">SCK</text>
<text x="187.2" y="150.7">GPIO11</text>
<text x="216.4" y="150.7">SD_EN</text>
<text x="59.1" y="170.9">SCL</text>
<text x="253.4" y="178">Maßstab</text>
<text x="274" y="178">Blatt</text>
<text x="253.4" y="183.8">Datei</text>
<text x="253.4" y="189.5">Titel</text>
</g>
<g font-size="1" fill="#c80000">
<text x="75.1" y="33.7">2</text>
<text x="80.1" y="33.7">1</text>
<text x="101.5" y="34.2">3</text>
<text x="119.4" y="34.2">6</text>
<text x="135.2" y="32">2</text>
<text x="59.4" y="36.3">2</text>
<text x="86.3" y="37.8">2</text>
<text x="86.3" y="41.9">1</text>
<text x="101.5" y="36.1">1</text>
<text x="119.4" y="41.4">4</text>
<text x="135.2" y="37">1</text>
<text x="59.4" y="43.3">1</text>
<text x="75.1" y="46.7">2</text>
<text x="79.1" y="46.7">1</text>
<text x="101.5" y="46.7">2</text>
<text x="119.4" y="46.7">5</text>
<text x="108.8" y="91.5">10</text>
<text x="112.6" y="91.5">1</text>
<text x="116.5" y="91.5">2</text>
<text x="110.7" y="99.4">6</text>
<text x="116.5" y="99.4">9</text>
<text x="129.4" y="100.6">2</text>
<text x="129.4" y="98">1</text>
<text x="134.2" y="96.7">2</text>
<text x="134.2" y="100.8">1</text>
<text x="202.7" y="97">1</text>
<text x="202.7" y="100.8">5</text>
<text x="202.7" y="98.9">3</text>
<text x="205.7" y="100.8">6</text>
<text x="205.7" y="98.9">4</text>
<text x="205.7" y="97">2</text>
<text x="116.5" y="103.9">2</text>
<text x="116.5" y="109">1</text>
<text x="80.4" y="117.6">2</text>
<text x="85.3" y="117.6">1</text>
<text x="102.5" y="117.6">2</text>
<text x="107.4" y="117.6">1</text>
<text x="114" y="117.6">1</text>
<text x="116.5" y="114.5">3</text>
<text x="116.5" y="119.5">2</text>
<text x="92.5" y="126">2</text>
<text x="92.5" y="123.4">1</text>
<text x="96.8" y="122.1">2</text>
<text x="96.8" y="127.2">1</text>
<text x="202.7" y="133.9">1</text>
<text x="202.7" y="137.8">5</text>
<text x="202.7" y="135.8">3</text>
<text x="205.7" y="137.8">6</text>
<text x="205.7" y="135.8">4</text>
<text x="205.7" y="133.9">2</text>
<text x="202.1" y="143.5">11</text>
<text x="202.7" y="141.6">9</text>
<text x="202.7" y="139.7">7</text>
<text x="205.7" y="143.5">12</text>
<text x="205.7" y="141.6">10</text>
<text x="205.7" y="139.7">8</text>
<text x="108.8" y="145.2">10</text>
<text x="112.6" y="145.2">1</text>
<text x="116.5" y="145.2">2</text>
<text x="202.1" y="149.3">17</text>
<text x="202.1" y="147.3">15</text>
<text x="202.1" y="145.4">13</text>
<text x="205.7" y="149.3">18</text>
<text x="205.7" y="147.3">16</text>
<text x="205.7" y="145.4">14</text>
<text x="110.7" y="153.1">6</text>
<text x="116.5" y="153.1">9</text>
<text x="129.4" y="154.3">2</text>
<text x="129.4" y="151.6">1</text>
<text x="134.2" y="150.5">2</text>
<text x="134.2" y="154.5">1</text>
<text x="202.1" y="151.2">19</text>
<text x="205.7" y="151.2">20</text>
<text x="116.5" y="157.7">2</text>
<text x="116.5" y="162.7">1</text>
<text x="80.4" y="171.3">2</text>
<text x="85.3" y="171.3">1</text>
<text x="102.5" y="171.3">2</text>
<text x="107.4" y="171.3">1</text>
<text x="114" y="171.3">1</text>
<text x="116.5" y="168.2">3</text>
<text x="116.5" y="173.2">2</text>
<text x="92.5" y="179.7">2</text>
<text x="92.5" y="177">1</text>
<text x="96.8" y="175.9">2</text>
<text x="96.8" y="180.9">1</text>
</g>
</svg>
